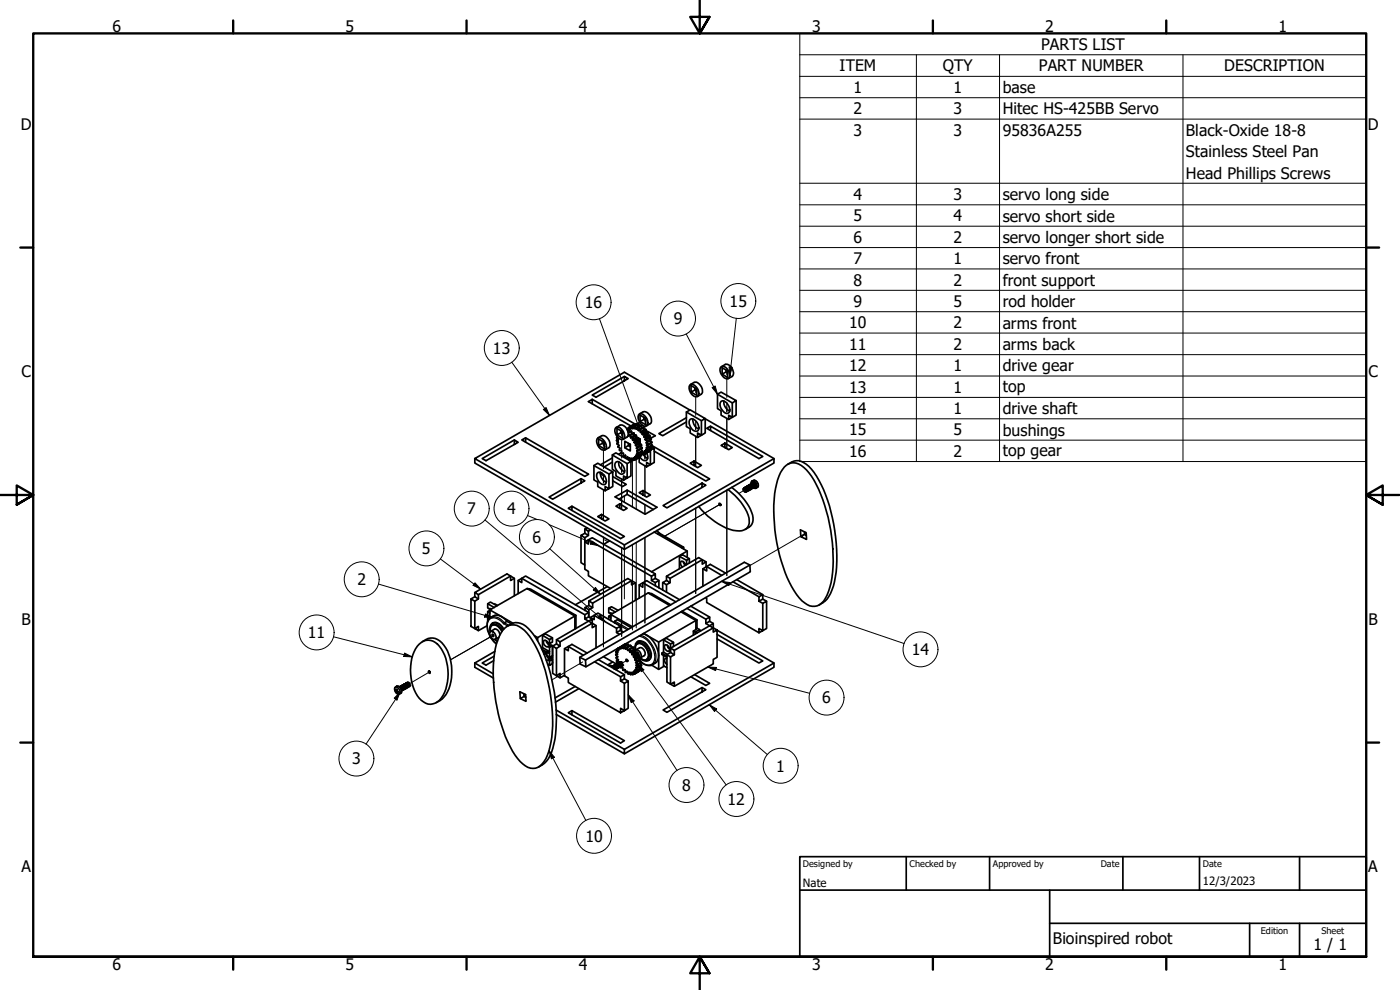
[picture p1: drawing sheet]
<svg xmlns="http://www.w3.org/2000/svg" width="420mm" height="297mm" viewBox="0 0 420 297" stroke-linecap="round" stroke-linejoin="round" font-family="sans-serif">
<!-- layer: Tweak Trail (ISO) -->
<g fill="none" stroke="#000" stroke-width=".3">
<path d="M208.8 116.8v1M208.8 119v5.6M218.1 111.5v.9M218.1 113.7v5.5M181.1 132.9v.9M181.1 135.1v5.5M186.6 129.7v1M186.6 131.9v5.6M186.6 139.2v2.5M189.2 133.3l-.3 .2M189.8 138v14.1M190.9 137.8v15"/>
<path d="M191.8 131.8l-.3 .3M193.5 125.7v1M193.5 127.9v1.1M193.5 136.2v1.5M193.5 139.7v9.1M208.8 126.3v2.6M208.8 130.9v9.1M218.1 121v2.6M218.1 125.5v9.1M181.1 142.4v2.5M181.1 146.9v9.1M186.6 143.7v9.1"/>
<path d="M187.4 148.8v1.9M193.5 151.4v2.8M208.8 152.4v25.7zM216.2 151.2l-16.7 9.7M218.1 147.1v25.6zM223.4 147.1l-1.7 1M181.1 161.1v33zM181.4 162l1 .5M186.6 164.3v26.6zM187.4 164.8v14.9M189.8 163.4v25.6M190.9 162.8v25.6"/>
<path d="M193.5 161.3v25.6zM241.7 160.1l-16.6 9.6M147.8 190.7l-12.6 7.3M148.4 181l1 .6M174.9 198.6l-9.3 5.4M188.3 198l-1.5 .9M191.5 196.2l-.3 .1M129 201.5l-6.1 3.7M157.7 208.6l-.2 .1"/>
</g>
<!-- layer: Visible (ISO) -->
<g fill="none" stroke="#000" stroke-width=".51">
<path d="M177.7 119.8l13 7.5M187.4 113l-9.7 5.5 1.2 .7 9.6-5.6-1.1-.6v1.3M206.9 115.7a1.39 1.39 0 0 1 2.3 .7 1.7 1.7 0 0 1 0 2.6 2.51 2.51 0 0 1-2.3-3.3zM207.2 115.4l1.1-.7a2.2 2.2 0 0 1 2.5 2 1.34 1.34 0 0 1-.4 1.6l-1.1 .7M208.5 116.4v.6M209.1 117.3l-.6-.3-1.1 .7v-2l1.7 1v1.9l-1.7-.9M215.3 118.3l4.5 2.6M216.2 110.3a1.38 1.38 0 0 1 2.2 .7 1.78 1.78 0 0 1 0 2.7 2.69 2.69 0 0 1-2.2-3.4zM216.5 110l1.2-.7a2.38 2.38 0 0 1 2 3.7l-1.1 .6M217.9 111v.6M218.4 111.9l-.5-.3-1.2 .7v-2l1.7 1v2l-1.7-1M154.4 132l-9.7 5.6 1.2 .6 9.6-5.5-1.1-.7v1.3"/>
<path d="M157.7 131.4l-1.1 .6 18.9 10.9 1.2-.6-19-10.9v1.3M177.7 121.1v-1.3l-1.1 .7 12.8 7.3M178.2 139.7l4.6 2.5M179.2 131.7a1.38 1.38 0 0 1 2.2 .7 1.78 1.78 0 0 1 0 2.7 2.6 2.6 0 0 1-2.2-3.4zM179.5 131.4l1.1-.7a2.43 2.43 0 0 1 2.1 3.7l-1.2 .6M180.8 132.4v.6M181.4 133.3l-.6-.3-1.2 .7v-2l1.8 1v2l-1.8-1M183.8 138.7l-2.5 1.4M183.8 137.4l-3.7 2.1M183.8 136.5l4.4 2.6M184.9 138.6a2.45 2.45 0 0 1 2.6 2.6 .96 .96 0 0 1-.7 1 .96 .96 0 0 1-1.1-.4l-.4-.4a2.06 2.06 0 0 1-.4-2.8zM184.9 128.3a2.45 2.45 0 0 1 2.6 2.6 .96 .96 0 0 1-.7 1 .96 .96 0 0 1-1.1-.4l-.4-.5a2.06 2.06 0 0 1-.4-2.7z"/>
<path d="M185 128.3l1.1-.7a2.38 2.38 0 0 1 2.1 3.6l-1.2 .6M185 132.1l.6 .8-.4 .1 .3-.3M185.1 131.2l.4 .9h-.5l.4-.3M185.2 133v.2l.6 .5-.4 .3 .1 .2 .6 .2-.2 .6 .6 .2-.1 .7 .7 .2v.6M185.3 131l-.2 .2 .5 .2M185.7 138.5l.2 1.6 .7 .9 .9 .6M185.8 133.7l-.2 .1M186.3 129.2v.6M186.4 135.8l-.7 .5M186.6 129.4l-.3 .3M186.7 129.5l-.4 .2 .3 .3M186.8 129.6h.1"/>
<path d="M186.8 130.2l-.5-.4-1.1 .7v-1.9l1.6 .9v2l-1.6-1M186.8 129.5v.6M187 135.9l-.1 .1M187.1 136.7l-.3 .3M187.1 136.7l.2 .2M187.5 132.4l1.7 .9v2l-1.7-.9zM187.7 136.6l-.4 .3 .3-.3 .4 .9M188.3 128.8l-.1 .1M188.4 129.3l.4-.2 .2 .4M188.5 137.3l-.5 .2 .3-.5 .5 .9M188.5 130.5l.1 .2M188.6 128.6l-.3 .2 .3 .2"/>
<path d="M188.6 130l.9-.6 .2 .7M188.6 129l-.3 .1M188.6 129l.2 .1M188.6 133v.7M188.7 128.3l-.2 .1 .3 .7M188.8 133.1l.1 .4h.3M189 130.5l.2 .2M189.2 130.7v.6l1.1-.7 .2 .1M189.2 137.7l-.4 .2 .1-.6 .6 .8M189.2 134l-.6-.3-1.1 .7M189.2 127.9l.5 .7M189.2 127.9l-.2 .1"/>
<path d="M189.4 138.4l-4.6-2.5-1 .6v4.3l1 .7v1.3l2.3 1.3v-1.3l1.1 .6v-4.3l1.2-.7v4.4l-2.3 1.3M189.5 129.4l-1 .4M189.6 131.2l1.3-.7-1.5 .9-.2-.1M189.7 127.9h.2M189.7 131.2l.2 .2M189.9 127.9l.3 .7M189.9 137.9l-.4 .2v-.6l.7 .6M189.9 131.4l-.1 .5 1.1-.6 .2 .2-1.2 .6-.1-.2M190.3 127.3l-1.3 .7 .2 .8-.5-.5 .3-.2M190.3 130.6v-.6l-1.1 .7M190.3 130l-.2-.2-1.1 .7-.3 .4-.1-.2 .3-.2M190.4 127.9l.2 .1"/>
<path d="M190.4 132l.2 .3M190.4 127.4l-.1-.1-1.1 .6M190.5 137.1h.1M190.5 137.1l.3 .7 1.1-.7M190.6 132.3l1-.7-.1 .5 .6 .2M190.6 132.3l-.3 .4 1.2-.6 .1 .2-1.2 .6-.1-.2M190.8 137.8l-.1 .1M190.9 130.5l.1 .2M190.9 131.3l.1-.6-1.1 .7M190.9 133l.2 .2M191 127.2l-1.3 .7 .1 .6M191 131l1.1 .7v.7"/>
<path d="M191.1 133.2l-.4 .3 1.1-.6 .1 .2-1.1 .6-.1-.2M191.1 131.5l.4-.1-1.6 .7M191.1 128.6l-.2 .1M191.1 127.6l-.1-.4-1.1 .7M191.1 128.3l.2 .1M191.3 137.3l-.2 .2M191.3 128.4l1.2-.7 .1 .7M191.3 128.4l.2 .7M191.3 134l.1 .2M191.5 131.9l.6 .1M191.5 131.4l.1 .2M191.5 136.7v.2"/>
<path d="M191.6 132.3h.5l-1.2 .7-.5-.1M191.6 134.9v.3M191.6 137.3l.2 .2v1.2l2.3 1.4 1.1-.7-1.1-.7v1.4M191.6 124.5a1.38 1.38 0 0 1 2.3 .7 1.7 1.7 0 0 1 0 2.6 2.51 2.51 0 0 1-2.3-3.3zM191.6 135.9v.2M191.7 127.4l-1.3 .5-.2 .7 .2-.2M191.8 132.9l.4-.3-1.1 .6M191.9 124.2l1.1-.6a2.57 2.57 0 0 1 2.4 3.3l-1.4 .9M191.9 127.9l-.2-.5-1.1 .6M191.9 133.1l.6 .2-1.2 .7-.5-.3M191.9 128.8l.2 .2M192 137.1l-1.3 .8-.6-.5 .1 .7 .4-.3"/>
<path d="M192.1 129l.1 .6 1-.6 .2 .1M192.1 129l1.1-.7v.7M192.1 132.6v.5M192.1 132.3l.1 .3M192.2 129.6l.1 .2 1.5-1-1.3 .8M192.2 133.8l-1.2 .7 .4-.3M192.2 133.9l.5 .4-1.1 .6-.6-.4M192.2 136.4l.2 .3-1.1 .6-.4-.6M192.3 136.4h.2M192.3 134.8l.5 .4-1.2 .7-.5-.5M192.4 136.7l-1.3 .8-.5-.5M192.4 135.6l.3 .4-1.2 .7-.4-.6"/>
<path d="M192.5 135.7l.5 .7h.2M192.5 127.7l-.2-.1-1.2 .7-.1 .5-.4-.8M192.5 133.3v.3M192.5 133.6l-1.1 .6M192.7 136l-1.2 .9-.6-.4v.2l.1-.1M192.7 129.5l.1 .2M192.7 134.3v.2l-1.1 .7h-.5v.2l.3-.2M192.8 135.2v.2l-1.2 .7h-.5l.2-.1M192.8 136.2l-.3 .2v-.1M192.8 129.7l-.1 .5 1.2-.6 .1 .2-1.2 .6-.1-.2M193.1 136.4l.6 .7 .7 .4M193.2 128.3l-.2-.2-1.1 .7-.3 .4-.1-.1 .3-.2"/>
<path d="M193.2 125.2v.6M193.3 128.8l.2 .2M193.3 130.4l.2 .1M193.5 130.5l-.3 .5 1.2-.6v.1l-1 .7-.2-.2M193.7 136.1l-.1 .1M193.8 126.2l-.6-.4-1.1 .7v-1.9l1.7 .9v1.9l-1.7-.9M193.8 128.8l.1 .2M193.9 129.6v-.6l-1.1 .7M193.9 131.3l.1 .3M193.9 129.2l2.8 1.5-1.2 .7-.6-.4M194 131.6l-.4 .2 1.2-.6v.2l-1.1 .7-.1-.3M194 129.8l.4-.1-1.6 .7"/>
<path d="M194.1 135.9a1.36 1.36 0 0 1-.5 2.3 2.06 2.06 0 0 1-1.6-1.2M194.2 135.7l-.1 .1M194.2 132.3l.1 .2M194.4 130.4l.2-.5-1.1 .6M194.4 130.5l.6 .1-1.1 .7-.5-.1M194.4 135v.2M194.4 129.7l.2 .2M194.5 133.3l.1 .2M194.6 134.2v.2M194.8 131.2l.3-.3-1.1 .7M194.8 135.4l-1.1 .7-.3-.7M194.8 131.4l.6 .2-1.2 .7-.5-.2"/>
<path d="M194.9 135.5l-1.3 .7-.6-.5 .2 .7 .3-.2M195 130.6l.1 .3M195.1 132.1l-1.2 .8 .4-.4M195.1 132.3l.5 .3-1.1 .7-.6-.4M195.1 134.7l.2 .3-1.1 .7-.4-.7M195.3 135.1l1-.7v4.3l-1.1 .7v-4.3M195.3 133.1l.4 .4-1.1 .7-.5-.5M195.3 135l-1.2 .8-.6-.4M195.3 134l.3 .4-1.2 .6-.4-.6M195.4 133.9l.9 .5M195.4 131.6l.1 .3M195.5 131.9l-1.2 .6"/>
<path d="M195.6 134.4l-1.2 .8-.5-.3M195.6 132.6l-1 .9h-.5v.2l.2-.2M195.7 133.7l17.3 10-1.2 .6-15.5-8.9M195.7 133.7l-1.1 .7-.6-.2v.2l.2-.1M195.7 133.5v.2M206 125.3l-8.3 4.8 1.2 .6 7.1-4.1M206 123.6l4.5 2.6M206.9 126a1.39 1.39 0 0 1 2.3 .7 1.78 1.78 0 0 1 0 2.7 2.6 2.6 0 0 1-2.3-3.4zM207.1 123l-19.7-11.3-44.9 25.9 44.9 25.9v1.3l-44.9-25.9v-1.3M208 125.7v1a2.67 2.67 0 0 0 1.7 2M208.3 138.4l-1.2 .6 2.3 1.3 1.1-.7-2.2-1.2v1.2M211.6 125.6l-4.5-2.6-1.1 .6v4.4l1.1 .6v1.3l2.3 1.3v-1.3l1.1 .7v-4.4l1.1-.6v4.3l-2.2 1.3"/>
<path d="M211.6 125.7l20.7 11.9M213.2 127.9l-1.1 .6 15.7 9.1 1.1-.6-15.7-9.1v1.2M216.5 120.4a2.42 2.42 0 0 1 2.4 3.1 1.13 1.13 0 0 1-1.1 .6 1.13 1.13 0 0 1-.9-.9 2.06 2.06 0 0 1-.4-2.8zM217.2 120.3l.3 1.5 .7 1 .8 .6M217.6 133l-1.2 .7 2.3 1.2 1.1-.6-2.2-1.3v1.3M220.9 120.2l-4.5-2.5-1.1 .6v4.3l1.1 .6v1.4l2.3 1.2v-1.2l1.1 .6v-4.3l1.1-.7v4.4l-2.2 1.2M236.4 139.3a4.3 4.3 0 0 1 6.4 .6 34.3 34.3 0 0 1 7.4 17.3 39.9 39.9 0 0 1-.5 19.8 6.9 6.9 0 0 1-3.9 4.5M171.6 151.9l-1 .6 15.6 9.1 1.2-.6-15.8-9.1v1.2M174.4 143.6l-9.6 5.5 1.1 .7 9.6-5.5-1.1-.7v1.3M175.5 158.7v1.3l1.1 .6-1.1 .7M176.1 158.4l-.6 .3 1.1 .7v1.2M177.3 159l-.7 .4"/>
<path d="M179.2 142a1.38 1.38 0 0 1 2.2 .7 1.78 1.78 0 0 1 0 2.7 2.6 2.6 0 0 1-2.2-3.4zM180.1 142.2l1.4 .7M180.2 141.7l.3 1.5a2.47 2.47 0 0 0 1.4 1.5M180.5 154.4l-1.1 .6 2.2 1.3 1.2-.6-2.3-1.3v1.3M180.5 141.8l-.4 .2M181.2 142.5v.2M183.9 143l4.1 2.3-1.2 .7-2.9-1.7M183.9 141.6l-4.5-2.6-1.2 .7v4.3l1.2 .6v1.4l2.2 1.2v-1.2l1.2 .6v-4.4l1.1-.6v4.4l-2.3 1.2M186 151.2l-1.2 .7 2.3 1.2 1.1-.6-2.2-1.3v1.3M188.2 147.1l-3.6 2 9 5.2 3.6-2.1-9-5.1v1.2l-2.5 1.5M188.2 148.3l7.9 4.6M193 147.2l-1.2 .6 2.3 1.3 1.1-.6-2.2-1.3v1.3"/>
<path d="M196.3 159.6l9.9 5.7v2M197.1 159.2l.8 .8M210.7 145l1.1 .6-11.6 6.8-1.2-.7 11.7-6.7v1.2M215.8 151.1l.5 .1v.5l-.4-.1zM218.5 146.9a16.9 16.9 0 0 1 6.3 8.5 2.99 2.99 0 0 1-.7 3.1 2.99 2.99 0 0 1-3.1 .7 19.1 19.1 0 0 1-11.3-7.3M219.6 146.2a15.7 15.7 0 0 1 6.4 9.2 3.2 3.2 0 0 1-2.4 3.5M223.1 146.7a.48 .48 0 0 1 .6 .2 .48 .48 0 0 1-.2 .7l-.4-.4zM223.1 146.7l.3-.2 .4 .3M223.2 146.5a.63 .63 0 0 1 .8 .2 .63 .63 0 0 1-.1 .8M223.2 146.6l.4 .1 .4 .5M223.3 146.4h.1M223.3 146.4a.7 .7 0 0 1 .7 .4 .7 .7 0 0 1 0 .7"/>
<path d="M223.4 146.4a.63 .63 0 0 1 .7 .2 .63 .63 0 0 1 0 .8M223.5 146.4a.68 .68 0 0 1 .6 .2 .68 .68 0 0 1 .1 .8M223.5 146.3a.65 .65 0 0 1 .7 .2 .65 .65 0 0 1 0 .8M223.6 146.2a.76 .76 0 0 1 .7 1.1M223.6 147.6l.4-.2-.2-.6 .2 .4-.2 .4M223.6 146.9l.2 .5M223.7 146.2a.66 .66 0 0 1 .7 .3 .66 .66 0 0 1 0 .7M223.7 146.7l.2 .4M223.8 146.2a.68 .68 0 0 1 .7 .2 .68 .68 0 0 1 0 .8M223.8 146.1a.65 .65 0 0 1 .8 .3 .65 .65 0 0 1-.1 .7M223.8 146.6l.3 .4M223.9 146a.77 .77 0 0 1 .8 1.1"/>
<path d="M224 146a.66 .66 0 0 1 .7 .3 .66 .66 0 0 1 0 .8M224 146.5l.2 .4M224.1 146a.68 .68 0 0 1 .7 .3 .68 .68 0 0 1 0 .7M224.2 146.4l.2 .4M224.3 145.8a.65 .65 0 0 1 .8 .3 .65 .65 0 0 1-.1 .8M224.3 146.4l.2 .3M224.4 145.8a.68 .68 0 0 1 .7 .3 .68 .68 0 0 1 0 .7M224.5 145.7a.65 .65 0 0 1 .7 .3 .65 .65 0 0 1 0 .7M224.5 146.2l.2 .4M224.6 145.7a.8 .8 0 0 1 .7 1M224.6 145.7h-.1M224.7 145.7a.65 .65 0 0 1 .7 .2 .65 .65 0 0 1 0 .8"/>
<path d="M224.7 146.2l.2 .3M224.7 145.6a.71 .71 0 0 1 .7 .3 .71 .71 0 0 1 0 .8M224.8 145.6a.61 .61 0 0 1 .7 .2 .61 .61 0 0 1 0 .7M224.8 146l.2 .4M224.9 145.5a.7 .7 0 0 1 .7 .3 .7 .7 0 0 1 0 .7M224.9 146.9a.63 .63 0 0 0 0-.7 .63 .63 0 0 0-.7-.3 .7 .7 0 0 1 .7 .3 .7 .7 0 0 1 .1 .7M225 145.5a.65 .65 0 0 1 .7 .2 .65 .65 0 0 1 0 .8M225 146l.2 .4M225 145.4a.71 .71 0 0 1 .7 .3 .71 .71 0 0 1 0 .8M225.1 145.4a.63 .63 0 0 1 .8 .2 .63 .63 0 0 1-.1 .8M225.2 145.3a.7 .7 0 0 1 .7 .3 .7 .7 0 0 1 0 .8M225.2 145.9l.2 .3"/>
<path d="M225.3 145.3a.65 .65 0 0 1 .7 .2 .65 .65 0 0 1 0 .8M225.3 145.8l.3 .4M225.4 145.2a.73 .73 0 0 1 .7 1.1M225.4 145.2a.63 .63 0 0 1 .8 .2 .63 .63 0 0 1-.1 .8M225.5 145.2l.1-.6a1.19 1.19 0 0 1 1.4 1.5l-.3 .4-.6-.2M225.5 145.1a.7 .7 0 0 1 .7 .3 .7 .7 0 0 1 .1 .8M225.5 145.7l.2 .4M225.5 145.2a.94 .94 0 0 1 .7-1.1 .94 .94 0 0 1 1.1 .7 .97 .97 0 0 1 .1 1.3 .97 .97 0 0 1-1.3 .2M225.6 145.1a.65 .65 0 0 1 .7 .2 .65 .65 0 0 1 0 .8M225.6 145.6l.3 .4M225.7 145h.4l.5 .5v.3l-.2 .3a.68 .68 0 0 0 0-.7 .68 .68 0 0 0-.7-.3M225.8 145.5l.2 .4"/>
<path d="M225.9 144.9l-.1 .1M225.9 145.4l.3 .4M226.1 145.3l.2 .4M226.4 146h.1M235.4 140.1a3.8 3.8 0 0 1 5.8 .1 28 28 0 0 1 6.8 13.3 46.9 46.9 0 0 1 1 22.7l-.3 1.2a5.7 5.7 0 0 1-4.2 4.5 6.3 6.3 0 0 1-5.4-3.4 46.7 46.7 0 0 1-6.9-25.2 23.7 23.7 0 0 1 2.6-12.4zM241.4 159.6l.1 .7M141.4 179.7l1.1 .7v8.2l-1.1-.7zM142.5 177.8v1.3l1.1 .6-1.1 .7M142.5 179.1l-1.1 .6M143.6 178.4l9.6-5.6 1.2 .7v5.2M154.4 173.5l-1.2 .7v-1.4l-1.1-.6-9.6 5.6 1.1 .6v1.3M155.5 178.1v-3.9l1.1-.7 18.9 11 1.2-.7v1.3"/>
<path d="M155.5 174.2l1.1 .6v-1.3l1.1-.7 19 11M158.2 176.6l-11.2 6.4M174.4 160.6v8.2l1.1 .7M175.5 160l-1.1 .6 1.1 .7v1.3l1.1 .6v-1.2l1.1-.7 19 10.9M182.2 176l-9.5 5.5M182.9 162.3l-1.7 1M187.4 163.5l44.9-25.9v1.3l-44.9 25.9M190.7 174.9l-1.2 .6v-1.3l-1.1-.6-11.7 6.7 1.2 .7v1.3M191.8 179.5v-4l1.1-.6 9.9 5.7M191.8 175.5l1.1 .7v-1.3l1.2-.7 9.9 5.7M194.5 177.9l-11.2 6.5M195.5 172.9v1.3l1.2-.7 1 .7"/>
<path d="M195.5 174.2l1.2 .6M196.7 175.8v-1l1-.6v2.2M196.7 173.5v-1.3l-1.2 .7-18.9-10.9-1.1 .6v8.2l1.1 .6v1.4l6.7 3.8M197.9 160l7.3 4.2v.5M197.9 160l-.5 .3M198.9 174.8v2.2M200 172.9v1.3l1.1 .6-1.1 .6M200 174.2l-1.1 .6 1.1 .6v2.3M203.9 166.9l.9-.5 2.1 1.2-.8 .5zM203.9 166.9v3.7M205 168.5l.6 1.1M205.2 164.2l-.5 .3"/>
<path d="M206.1 168.1l-.1 1.3-.4-.2a.84 .84 0 0 0-1.3-.6 1.39 1.39 0 0 0 .5 1.5M206.2 165.3l-10.7 6.3M206.9 167.6v1.3M210.9 170.7l1.2 .6v-1.3l1.1-.7 4.5 2.6M211.8 179.3l.3 .2v1.3l15.7 9.1v-1.3l1.1 .6v-8.2l1.2-.6v8.2l-2.3 1.3M211.9 170.1v-1.5l-1.1-.7-9.7 5.6M211.9 168.6l-1.1 .7v-1.4l-1.1-.6-9.7 5.6 1.1 .6v1.3M216.6 172.6l-4.5-2.6-1.2 .7v5.2M220 174.5l7.8 4.6M221.1 173.9l7.8 4.5M225 169.5l-49.3 28.5 .1 2.1-1.7-.9-.1-2 49.4-28.5 1.6 .8 .2 2.1-49.4 28.5M227.8 179.1l1.1-.7v1.4l-1.1 .6z"/>
<path d="M228.9 179.8l1.2 .6M241.9 160.6l-.4-.3-1.2 .7 1.8 .8-.2-2-1.7-.8 .1 2M125.8 193.3a4.1 4.1 0 0 1 6.6 1.3 14.3 14.3 0 0 1 .1 14.8 3.9 3.9 0 0 1-6.7 .1 14.4 14.4 0 0 1-.6-15.6zM126.7 192.5a4.2 4.2 0 0 1 6.5 1.1 14.5 14.5 0 0 1 .7 14.8 6.1 6.1 0 0 1-3 2.4M142.5 188.6l1.1-.7v1.3zM142.5 198.9v1.3l5.6 3.2M142.5 198.9l5.5 3.3M146.2 187.8l-2.6 1.4M146.4 184.8v1zM146.4 183.5l.4 .3 .2-.2M146.4 185.2v1.2M146.4 181.2l1.9 1.1"/>
<path d="M146.4 185.8l.2 .1M146.4 185.4l.4 .3M146.8 182.7h.7M146.8 183.8l.2 .3M147 190.7v.5l.4 .2M147 185.5v-2.5l6.9 4M147 183.1l-.6 .4v1.3l.6 .4M147.1 189.7l.2-.2a1.65 1.65 0 0 1 1.4 2.3 1.52 1.52 0 0 1-1.8-1.8zM147.2 189.5a1.35 1.35 0 0 1 .4-1.8 1.35 1.35 0 0 1 1.8 .2l1.2 1.6M147.3 189.5l1.1-.7a1.59 1.59 0 0 1 1.7 1.6M147.6 190.4l.5 .1v.4h-.3zM147.7 187.6a2.22 2.22 0 0 1 3 1.7"/>
<path d="M148.3 196.9l-3.6 2 1.2 .7 2.2-1.4M148.5 191.9l.7 .6M148.5 195.4l-6 3.5M148.6 191.9l.7 .4M149.2 181.8l-2-1.2-.8 .6v1.2l.5 .2M149.7 191.2l-1.1 .6M150.9 189.1a3.8 3.8 0 0 1 5.7-.6 22.2 22.2 0 0 1 6.5 10.9 49.6 49.6 0 0 1 1.9 24.7 7.6 7.6 0 0 1-4.3 6.4 4.9 4.9 0 0 1-4.6-2 34.3 34.3 0 0 1-6.9-16.2 40.1 40.1 0 0 1 .2-20.3zM151.2 188.7a2.53 2.53 0 0 0-3.7-1.5l-.5 1.2 .1 1.1M152.1 186.4l-1 .7M152.1 186.4l-.5-.5a3.1 3.1 0 0 0-4-.9 3.1 3.1 0 0 0-1.3 4 8.3 8.3 0 0 0 2.7 4.2M152.1 186.4l1.4 .8M152.3 187.9a4.3 4.3 0 0 1 6.3 .7 29.9 29.9 0 0 1 6.6 13.6 46.3 46.3 0 0 1 .7 22.3 7.8 7.8 0 0 1-4.2 5.6"/>
<path d="M160.4 190.7l1 .6v1M162.5 194.5l.3-.2 2.1 1.2v-1.3l.9-.5v3.1l-.9 .4v-1.3M162.6 194.8l1.3 .7M162.8 190.6v3.7M162.9 195.3l1 .6M163.3 196.3a.86 .86 0 0 1 1.2 .7l.4 .2M163.9 195.5h1v.4h-1zM164 192.3l.5 1 .7 .3M164 196.3v.4a1.17 1.17 0 0 0 1.2 1M164.4 199.3l.5 .3 .9-.5v-1.3l-.9 .5v1.3M164.5 198l-.5 .1M164.9 193.2v-1.3l.9-.5v1.2l-.9 .6-.4-.3a.88 .88 0 0 0-1.4-.6 1.27 1.27 0 0 0 1.4 1.7"/>
<path d="M165.4 197.2l.5 .2M165.8 193.7l-.4-.2-.9 .5 .4 .2M165.8 191.4l-2.2-1.2-.8 .4 2.1 1.3M165.8 197.8l-.4-.3-.9 .5 .4 .3M165.8 198.7h.1M165.9 193.9v8.1l1.1 .7 1.1-.7v1.4M165.9 196.8l-1.2 .7M167 193.2l-1.1 .7 1.1 .6v8.2l1.1 .7 1.3-.8M167 191.9v1.3l1.1 .7-1.1 .6M169.4 194.6l1.2 .6v-1.2l1-.7 4.6 2.6M172.5 188.8v-4l.3-.2-13.5-7.8-1.1-.2 14.3 8.2-11.1 6.5M172.8 184.6v4"/>
<path d="M174 197.2l1.7 .8M175.1 196.6l-4.5-2.6-1.2 .6v8.2l1.2 .6v1.4l15.6 9.1v-1.4l1.2 .7v-8.2l1.1-.7v8.2l-2.3 1.4M175.5 184.5v1.2l1.2-.6 1 .6M175.5 185.7l1.2 .7M175.6 182.3v.9M176.7 186.4l1-.7v1.3M176.7 186.4l-9.7 5.5 1.1 .7v1.3M176.7 186.4l1 .6-9.6 5.6M176.7 180.3v1.4l1.2 .6-1.2 .6M176.7 181.7l-1.1 .6 1.1 .6v2.3M177.2 185.4l1.1-.8 6.7 3.9 1.2-.6v1.3M177.2 185.3l1.1 .6v-1.3l1.2-.7 6.7 4"/>
<path d="M177.7 187l1.2 .7v6.7M177.7 187v1.3l1.2-.6M178.4 198.6l7.8 4.5M179.6 197.9l7.8 4.5M181.1 197l3.9 2.2M182.7 182.5v1.3l.4 .3 .2-.2M182.7 184.9l.4 .3M182.8 199.8h.8l.7 .8M183.1 184.1h.7M183.3 186.2v-1.8l6.5 3.7M183.3 184.5l-.6 .4v1M183.3 185l-.2 .2 .2 .3"/>
<path d="M183.8 199.9a.76 .76 0 0 1 .8 .9 .76 .76 0 0 0-.8-.9M183.8 199.9a.69 .69 0 0 1 .8 .2 .69 .69 0 0 1 .1 .7 .67 .67 0 0 0-.1-.7 .67 .67 0 0 0-.7-.2M183.9 198.6l-1.5 .9M184 199.8a.68 .68 0 0 1 .7 .3 .68 .68 0 0 1 0 .7M184.2 199.7a.7 .7 0 0 1 .7 .3 .7 .7 0 0 1 .1 .7M184.3 199.6a.68 .68 0 0 1 .7 .3 .68 .68 0 0 1 0 .7M184.4 199.6a.68 .68 0 0 1 .7 .2 .68 .68 0 0 1 0 .8M184.4 186.5v.4M184.5 199.6a.61 .61 0 0 1 .7 .2 .61 .61 0 0 1 0 .7M184.5 186.8v-.4l.8-.5 4.1 2.4M184.5 199.5a.68 .68 0 0 1 .7 .3 .68 .68 0 0 1 0 .7M184.7 199.4a.68 .68 0 0 1 .6 .3 .68 .68 0 0 1 .1 .8"/>
<path d="M184.7 199.9l.1 .4M184.7 199.4a.71 .71 0 0 1 .7 .3 .71 .71 0 0 1 0 .8M184.8 199.4a.63 .63 0 0 1 .7 .2 .63 .63 0 0 1 0 .8M184.8 199.9l.2 .4M184.8 196.3l.6 .7v.2l-.5 .1 .5-.3M184.8 195.5l.6 .8-.1 .2-.5-.2 .4-.2M184.8 199.3h.1M184.9 199.3a.67 .67 0 0 1 .6 .3 .67 .67 0 0 1 0 .7M184.9 197.3l.7 .7-.4 .3 .1 .3 .6 .1M185 199.2a.68 .68 0 0 1 .7 .3 .68 .68 0 0 1 0 .8M185 199.8l.2 .3M185 188.5v1.3l1.2-.6 .9 .5"/>
<path d="M185 189.8l.9 .5M185.1 199.2a.63 .63 0 0 1 .8 .2 .63 .63 0 0 1-.1 .8M185.1 199.7l.3 .4M185.1 194.8l.3 1-.6-.3 .4-.2M185.2 199.1a.68 .68 0 0 1 .6 .3 .68 .68 0 0 1 .1 .7M185.3 199.1a.68 .68 0 0 1 .7 .2 .68 .68 0 0 1 0 .8M185.3 199.6l.2 .3M185.4 199a.73 .73 0 0 1 .7 1.1M185.4 198.2l-.4-.2v1.2a.73 .73 0 0 1 .7 1.1M185.4 199a.65 .65 0 0 1 .7 .2 .65 .65 0 0 1 0 .8M185.4 199.5l.3 .4M185.4 194.5l.3 .7-.6-.4 .4-.3"/>
<path d="M185.5 183.1l-2-1.1-.8 .5 2 1.1M185.5 198.9a.68 .68 0 0 1 .7 .3 .68 .68 0 0 1 0 .7M185.5 198l-.1 .1M185.6 198.9a.79 .79 0 0 1 .8 .4 .79 .79 0 0 1-.2 .9l.2 .2 .4-.2 .1 .8 .2 .2M185.6 199.4l.2 .4M185.7 198.9a.69 .69 0 0 1 .6 .3 .69 .69 0 0 1 .1 .7M185.7 198.8a.65 .65 0 0 1 .8 .3 .65 .65 0 0 1-.1 .7M185.7 199.3l.3 .4M185.8 198.7h.1M185.9 198.7a.73 .73 0 0 1 .7 1.1M185.9 198.7a.63 .63 0 0 1 .7 .3 .63 .63 0 0 1 0 .7M185.9 199.2l.2 .4"/>
<path d="M186 198.7a.69 .69 0 0 1 .7 .3 .69 .69 0 0 1 0 .7M186 194.2l.1 .6-.5-.4M186.1 199.1l.2 .4M186.2 198.6l.5 .3M186.2 194.1l.3 .4M186.2 199.1l.2 .3M186.3 198.6l.4 .3 .1 .4M186.4 198.9l.2 .4M186.5 199.8h.1M186.6 198.9l.2 .3M186.6 193.9h.1M186.7 193.9l.4 .6"/>
<path d="M186.8 199.4v.2M187.3 193.4h.1M187.3 194h.2M187.8 193.2l-1.2 .7v.6M187.8 197.9l.2-.1 .3 .2v.5l-.3-.1zM187.9 194.6l-.2 .1M188 193.5l-.2-.3-1.1 .7M188 194.2l.2 .2M188.2 194.4l1.2-.7 .1 .7M188.2 194.4l.1 .7M188.6 193.3l-1.3 .7v.5h-.2h.2M188.8 193.9l-.2-.6-1.1 .7"/>
<path d="M188.8 194.8l.2 .1M189 194.9v.7l1.1-.7 .1 .2M189 194.9l1.1-.6v.6M189 195.6l.2 .2 1.4-.9-1.2 .7M189.4 193.7l-.2-.1-1.2 .6-.1 .6-.4-.8M189.5 195.5l.2 .2M189.7 195.7l-.1 .6 1.1-.7 .1 .2-1.1 .7-.1-.2M190.1 194.3l-.2-.2-1.4 1.1-.2-.1 .4-.2M190.2 196.3l.1 .3M190.3 196.6l-.2 .4 1.1-.7 .1 .3-1.1 .6-.1-.2M190.6 194.9l.2 .2M190.7 194.9a1.8 1.8 0 0 1 .6-2.3 1.8 1.8 0 0 1 2.3 .2 4.3 4.3 0 0 1 1.5 4.9 1.98 1.98 0 0 1-3-.3"/>
<path d="M190.7 180.1v-5.2l-1.2-.7-11.6 6.8M190.7 195.6l.1-.5-1.1 .6M190.7 197.3l.1 .2M190.8 195a1.38 1.38 0 0 1 .5-1.8 1.38 1.38 0 0 1 1.9 .5 2.95 2.95 0 0 1 .8 4.2 1.72 1.72 0 0 1-1.8-.5l1.2-.7a1.59 1.59 0 0 0-1.4-2.3l-1.2 .6a1.63 1.63 0 0 1 1.4 2.4l-.3 .1M190.8 197.5l-.3 .4 1.1-.7 .1 .2-1.1 .6-.1-.1M190.8 195.8l.5-.1-1.6 .8M191.1 198.2l.1 .3M191.2 198.5l1.1-.6-1.1 .7M191.2 196.3l.3-.4-1.2 .7M191.3 193.2a2.53 2.53 0 0 1 3.1 2.1 2.01 2.01 0 0 1-.3 2.6M191.3 196.6h.5l-1.1 .7-.5-.1M191.3 195.7l.2 .2"/>
<path d="M191.4 195.8l.3 .3v.4l-.4-.2M191.4 199.2v.3M191.6 197.2l.4-.3-1.2 .6M191.7 197.4l.6 .2-1.2 .6-.5-.2M191.8 196.6l.2 .3M191.9 198.1l-1.1 .8v-.2l.4-.2M192 198.2l.5 .4-1.1 .6-.6-.3M192.1 199.1l.4 .4-1 .6-.6-.4M192.2 199.9l.3 .4-1.2 .7-.4-.6M192.3 197.6v.3M192.5 198.6v.2l-1.1 .7h-.5v.2l.3-.2M192.5 199.5v.3l-1 .6-.6-.2v.2l.1-.1"/>
<path d="M193 190.2a7.2 7.2 0 0 1 4.6 7.3 2.97 2.97 0 0 1-5.1 1.2M193.2 190l4.5 2.6v8.2l-2.1-1.2M198.6 195.9l.5-.2 1.2 .6M199.1 192l2.1 1.2 .9-.5v1.3M199.1 196.6v3.2l1.1 .5M199.3 199.9l-1.6 .9M200.2 196.8l-1.6-.9v.5l1.6 .8M200.2 197.6l-.4-.1a1.08 1.08 0 0 0 .4 1.9M200.2 196.5l1 .6v8.2l-1-.7zM200.3 193.6l.2 .7 .7 .6M201.2 194.5l-.4-.2a.87 .87 0 0 0-1.3-.6 1.27 1.27 0 0 0 1.3 1.6M201.2 195.1l-.4 .2 .4 .3"/>
<path d="M201.2 193.2v2.6l1.2 .7-1.2 .6M201.2 195.8l-1 .7M201.3 181.5l-5.7-3.4-1.1-.2 6.5 3.8M202.1 192.7l-2.1-1.2-.9 .5v3.7M204.3 183.6l4.6 2.6M204.7 183.4l4.5 2.6M206.2 182.5l5.6 3.3M207.3 181.8l5.7 3.4M208.1 189.3l1.1 .6M208.9 186.2v2.7l.2-.4 .8 .4M208.9 186.2l.3-.2v2.5M208.9 188.9l-.8 .4v1.2"/>
<path d="M208.9 186.2l-11.2 6.4M210.2 189.3l-.3-.4-1.2 .8v.5M211.8 185.8l1.2-.6v1.2l-1.2 .7zM211.8 187.1l1.2 .7M213 187.8l1.1-.7v1.3M213 187.8l-11.8 6.7 1.2 .6v1.4M213 187.8l1.1 .6-11.7 6.7M213 186.4l1.1 .7M215.2 190.4l13.7 7.9-1.1 .6-12.6-7.2M215.2 189.1l17.1 9.8v1.3l-44.9 26M215.2 189l-1.1 .7v-1.3l1.1 .6v8.2l-1.1 .7v1.3l-11.7 6.7-1.2-.6 1.2-.7v1.3M227.8 180.4l1.1 .6"/>
<path d="M232.3 198.9l-44.9 25.9M118.6 206.3a1.09 1.09 0 0 1 1.2-.4 1.09 1.09 0 0 1 .7 1.1 .97 .97 0 0 1-.6 1.2 .97 .97 0 0 1-1.2-.6l-.3-.8zM118.7 207l.4-.1 .3 .7-.4 .2zM119.1 207l-.2 .1M119.4 207.4l-.2 .2M120 206.1a.67 .67 0 0 1 .6 .3 .67 .67 0 0 1 0 .7M120 206.2l.5 .4v.5v-.5l-.4-.4M120 206h.1M120.1 206a.73 .73 0 0 1 .7 1.1M120.2 205.9a.71 .71 0 0 1 .7 .3 .71 .71 0 0 1 0 .8 .73 .73 0 0 0-.8-1M120.3 205.9a.63 .63 0 0 1 .7 .2 .63 .63 0 0 1 0 .8M120.3 206.4l.2 .4"/>
<path d="M120.3 205.9a.7 .7 0 0 1 .7 .2 .7 .7 0 0 1 .1 .8M120.5 205.8a.68 .68 0 0 1 .6 .3 .68 .68 0 0 1 .1 .7M120.5 206.3l.2 .4M120.5 205.7a.71 .71 0 0 1 .7 .3 .71 .71 0 0 1 0 .8M120.6 205.7a.63 .63 0 0 1 .7 .3 .63 .63 0 0 1 0 .7M120.6 206.2l.2 .4M120.6 207.1v.1M120.6 207.1a.61 .61 0 0 0 .1-.8 .61 .61 0 0 0-.7-.2 .7 .7 0 0 1 .5 1.1M120.6 205.7a.7 .7 0 0 1 .8 .2 .7 .7 0 0 1 0 .8M120.8 205.6a.65 .65 0 0 1 .7 .3 .65 .65 0 0 1 0 .7M120.8 206.1l.2 .4M120.8 205.5a.73 .73 0 0 1 .7 1.1"/>
<path d="M120.8 205.5v.1M120.9 205.5a.63 .63 0 0 1 .8 .3 .63 .63 0 0 1-.1 .8M121 205.5a.7 .7 0 0 1 .7 .2 .7 .7 0 0 1 0 .8M121 206l.2 .4M121.1 205.4a.65 .65 0 0 1 .7 .3 .65 .65 0 0 1 0 .7M121.1 205.9l.2 .4M121.2 205.4a.69 .69 0 0 1 .6 .3 .69 .69 0 0 1 .1 .7M121.2 205.3a.65 .65 0 0 1 .7 .3 .65 .65 0 0 1 0 .8M121.3 205.9l.2 .3M121.3 205.3h.1M121.3 205.3a.73 .73 0 0 1 .7 1M121.4 205.7l.3 .4"/>
<path d="M121.5 205.2a.63 .63 0 0 1 .7 .3 .63 .63 0 0 1-.1 .7 .61 .61 0 0 0 0-.7 .61 .61 0 0 0-.7-.2M121.6 205.2a.63 .63 0 0 1 .7 .2 .63 .63 0 0 1-.1 .8M121.6 205.7l.2 .3M121.7 205.5l.3 .4M121.8 205a.68 .68 0 0 1 .7 .3 .68 .68 0 0 1 0 .7M121.9 205a.63 .63 0 0 1 .7 .2 .63 .63 0 0 1 0 .8M121.9 205.5l.2 .4M122 204.9a.75 .75 0 0 1 .7 1.1M122 205.4l.3 .4M122.1 204.8a.77 .77 0 0 1 .8 1.1 .73 .73 0 0 0-.9-1M122.2 205.3l.2 .4M122.3 204.8l.4 .1"/>
<path d="M122.4 205.2l.2 .4M122.4 206.1a.63 .63 0 0 0 .1-.8 .63 .63 0 0 0-.8-.2 .75 .75 0 0 1 .7 1.1M122.4 204.8l.5 .4v.5M122.6 205.1l.1 .4M122.7 205l.2 .4M122.9 205.9h-.2M128.7 201.3a.48 .48 0 0 1 .3 .7l-.3-.1zM157.2 208.2l.1 .8M157.3 208.8l.4 .2M157.8 209.2l-.5-.2-1.2 .6-.1-2 1.7 .8 .2 2-1.8-.8M166.9 213l20.5 11.8M166.9 214.4l20.5 11.8v-1.4"/>
<path d="M171.6 213.2l-1 .7 15.6 9 1.2-.7-15.8-9v1.3M172.6 206l-6 3.4M173.7 206.6l-7 4.1M183.9 200l.5 .7-.4-.6M184.1 200.2l.3 .4M184.3 200.1l.2 .4M184.5 200l.2 .4M184.8 200.7a.62 .62 0 0 0 .1-.8 .62 .62 0 0 0-.8-.1 .68 .68 0 0 1 .7 .2 .68 .68 0 0 1 0 .8M184.9 200.7h.1M186.2 203.1l1.2-.7v1.3l-1.2 .6zM186.2 204.3l1.2 .7M186.8 200.2l-.1 .1"/>
<path d="M187.4 203.7l1.1 .6M187.5 201l-.4 .2 .3-.4 .2 .2 .2 .8M188.2 201.5l-.4 .3 .2-.5 .2 .1 .4 .8M189 202l-.4 .2 .1-.5h.1l.6 .7M189.7 202.2l-.3 .2-.1-.7 .7 .7M190.3 201.4h.1M191 201.7l-.1 .1M191.3 201v.2M191.5 200.1v.3M191.7 201.5l-1.3 .7-.5-.5 .1 .7 .6-.3M191.7 201.3l-1.1 .8-.3-.7M192 200.7l.2 .3-1.2 .7-.4-.7"/>
<path d="M192.2 201l-1.3 .8-.5-.5M192.5 200.3l-1.2 .9-.7-.2 .2-.1M208.5 202.4l4.5 2.6-1.2 .7-4.5-2.6M210.7 206.3l1.1 .6-11.6 6.8-1.2-.7 11.7-6.7v1.3"/>
</g>
<!-- layer: Visible Narrow (ISO) -->
<g fill="none" stroke="#000" stroke-width=".38">
<path d="M197 159.2l.8 .9 7.2 4.2v.4M225.7 144.3a1.38 1.38 0 0 1 1.3 .7 1.38 1.38 0 0 1-.1 1.5M225.7 145l.2-.2a.7 .7 0 0 1 .8 .5 .7 .7 0 0 1-.3 .8M225.9 144.9l.6 .4v.7M226.3 144.1l.9 .5a1.26 1.26 0 0 1 .3 1.5M147.3 185.3a3.5 3.5 0 0 1 4.1 1.6l1.3 .7M147.8 187a2.85 2.85 0 0 1 3.3 2M148.6 191.9l.6 .5M150.8 189.2l-.9-1.1a1.48 1.48 0 0 0-1.4-.9 1.48 1.48 0 0 0-1.4 1.1l.1 1.2M152.3 187.8l-1.2-.7a3.5 3.5 0 0 0-3.8-1.6 3 3 0 0 0-.8 3.8l.3 .9a7.1 7.1 0 0 0 2.2 3M182.9 199.7l.9 .2 .4 .7M184.5 186.9l3.8 2.1"/>
<path d="M184.5 186.4l4.2 2.4M190.8 194.9a1.46 1.46 0 0 1 .4-2 1.46 1.46 0 0 1 2 .4 3.7 3.7 0 0 1 1.3 4.6 1.62 1.62 0 0 1-2.3-.5M191.3 192.5a3.1 3.1 0 0 1 3.5 2.2 2.6 2.6 0 0 1-.2 3.5M191.6 190.9a6.4 6.4 0 0 1 4.7 7.5 1.99 1.99 0 0 1-3.1 .7l-.7-.5M191.9 198.1l.3 .3M192.2 190.6a7 7 0 0 1 4.4 8l-.8 .8M118.5 206.4l.2-.2a1.37 1.37 0 0 1 1.1 2 1.4 1.4 0 0 1-1.3-1.8zM118.6 206.3a1.23 1.23 0 0 1 1.2 .3 1.23 1.23 0 0 1 .3 1.3l-.4 .4M118.7 207.2l.4-.2-.4 .2M118.9 206.9h.2l-.2 .1M119 207.7v.1M119.1 205.9a1.53 1.53 0 0 1 1.2 2.1"/>
<path d="M119.1 207.2l-.2 .2M119.1 207.1l-.4 .2M119.2 207.2l-.3 .2M119.3 207.4l-.4 .2 .5-.2-.2 .2M119.4 207.4v.1"/>
</g>
<!-- layer: Visible (ISO) -->
<g fill="#000">
<circle cx="186.3" cy="129.7" r=".25"/>
<circle cx="223.5" cy="146.4" r=".25"/>
<circle cx="223.6" cy="147.6" r=".25"/>
<circle cx="223.8" cy="146.2" r=".25"/>
<circle cx="223.8" cy="147.6" r=".25"/>
<circle cx="224.1" cy="146" r=".25"/>
<circle cx="224.2" cy="147.4" r=".25"/>
<circle cx="224.4" cy="145.8" r=".25"/>
<circle cx="224.5" cy="147.2" r=".25"/>
<circle cx="224.7" cy="147.1" r=".25"/>
<circle cx="224.7" cy="145.6" r=".25"/>
<circle cx="224.8" cy="147" r=".25"/>
<circle cx="225" cy="146.9" r=".25"/>
<circle cx="225" cy="145.4" r=".25"/>
<circle cx="225.1" cy="146.8" r=".25"/>
<circle cx="225.3" cy="146.7" r=".25"/>
<circle cx="225.4" cy="145.2" r=".25"/>
<circle cx="225.6" cy="146.5" r=".25"/>
<circle cx="225.9" cy="146.4" r=".25"/>
<circle cx="226.1" cy="146.3" r=".25"/>
<circle cx="226.3" cy="146.2" r=".25"/>
<circle cx="226.4" cy="146.1" r=".25"/>
<circle cx="184.1" cy="199.8" r=".25"/>
<circle cx="184.4" cy="199.6" r=".25"/>
<circle cx="184.7" cy="199.4" r=".25"/>
<circle cx="185" cy="199.2" r=".25"/>
<circle cx="185.4" cy="199" r=".25"/>
<circle cx="186" cy="198.7" r=".25"/>
<circle cx="186.3" cy="198.6" r=".25"/>
<circle cx="186.4" cy="199.9" r=".25"/>
<circle cx="186.6" cy="199.7" r=".25"/>
<circle cx="186.7" cy="199.7" r=".25"/>
<circle cx="186.8" cy="199.6" r=".25"/>
<circle cx="192" cy="198.2" r=".25"/>
<circle cx="119.1" cy="207.8" r=".25"/>
<circle cx="120.2" cy="205.9" r=".25"/>
<circle cx="120.5" cy="205.7" r=".25"/>
<circle cx="120.8" cy="207.1" r=".25"/>
<circle cx="121.1" cy="206.9" r=".25"/>
<circle cx="121.2" cy="206.8" r=".25"/>
<circle cx="121.4" cy="206.7" r=".25"/>
<circle cx="121.5" cy="205.2" r=".25"/>
<circle cx="121.5" cy="206.6" r=".25"/>
<circle cx="121.7" cy="205.1" r=".25"/>
<circle cx="121.7" cy="206.5" r=".25"/>
<circle cx="121.8" cy="205" r=".25"/>
<circle cx="121.9" cy="206.4" r=".25"/>
<circle cx="122" cy="204.9" r=".25"/>
<circle cx="122" cy="206.3" r=".25"/>
<circle cx="122.1" cy="204.8" r=".25"/>
<circle cx="122.2" cy="206.2" r=".25"/>
<circle cx="122.4" cy="204.8" r=".25"/>
<circle cx="122.5" cy="206" r=".25"/>
<circle cx="122.7" cy="206" r=".25"/>
<circle cx="122.9" cy="205.7" r=".25"/>
<circle cx="184.8" cy="200.8" r=".25"/>
<circle cx="185.1" cy="200.6" r=".25"/>
<circle cx="185.7" cy="200.3" r=".25"/>
<circle cx="186.1" cy="200.1" r=".25"/>
</g>
<!-- layer: Visible Narrow (ISO) -->
<g fill="#000">
<circle cx="118.7" cy="207" r=".19"/>
<circle cx="119" cy="206.8" r=".19"/>
<circle cx="119.1" cy="207.8" r=".19"/>
<circle cx="119.4" cy="207.6" r=".19"/>
</g>
<!-- layer: Symbol (ISO) -->
<g fill="none" stroke="#000" stroke-width=".3">
<path d="M240 16.4v-6.4h170v6.4M240 16.4h170v6.5M240 16.4v122.1h170v-115.6M275 16.4v122.1M300 16.4v122.1M355 16.4v122.1M240 22.9h170M240 29.3h170M240 35.7h170M240 55h170M240 61.5h170M240 67.9h170"/>
<path d="M240 74.3h170M179.9 95.6l12.3 33.7M221 95.5l-2 17.1M240 80.7h170M240 87.1h170M240 93.5h170M240 99.9h170M153.6 108.7l11.3 15.9M205.9 100.2l9.4 18.1M213.7 116.3l.9-.5 .7 2.5zM218.8 110.1l1 .1-.8 2.4zM240 106.4h170"/>
<path d="M240 112.8h170M240 119.2h170M163.1 122.9l.8-.6 1 2.3zM190.8 127.1l1-.3 .4 2.5zM240 125.7h170M240 132.1h170M145.5 156l36.2 30.5M158.3 154.7l2.9 1.2M164.8 157.4l14.9 6.4M113.6 175.2l34.4 10.1M132.1 167.7l12.2 9.1M142.6 174.9l1.7 1.9-2.3-1.2z"/>
<path d="M165 164.6l15.2 13.7M177.6 162.3l2.1 1.5-2.5-.6zM178.7 176.3l1.5 2-2.1-1.3zM216.5 174.4l2.6 .4-.3 .9zM216.5 174.4l54.8 18.7M100.1 191.1l23.6 6M121.4 195.9l2.3 1.2-2.5-.1zM145.7 184.2l2.3 1.1-2.6-.1zM180.1 184.6l1.6 1.9-2.2-1.2zM191.4 199.2l1.8 1.8-.7 .5zM191.4 199.2l26.5 36.3M118.3 209.5l1.8-1.8-1 2.3z"/>
<path d="M120.1 207.7l-10.2 15.6M188.5 208.5l1.8 1.8-.9 .5zM188.5 208.5l14.7 22.7M212.4 200.1l2.6 .2-.2 .9zM212.4 200.1l30.6 7.9M212.9 211.4l2.2 1.3-.7 .8zM212.9 211.4l17.4 15M164.8 225.2l1.6 2-.9 .5zM164.8 225.2l11 21"/>
<circle cx="178.1" cy="90.7" r="5.2"/>
<circle cx="203.5" cy="95.6" r="5.2"/>
<circle cx="221.6" cy="90.3" r="5.2"/>
<circle cx="150.6" cy="104.4" r="5.2"/>
<circle cx="141.6" cy="152.6" r="5.2"/>
<circle cx="153.5" cy="152.6" r="5.2"/>
<circle cx="108.6" cy="173.8" r="5.2"/>
<circle cx="128" cy="164.5" r="5.2"/>
<circle cx="161.1" cy="161.1" r="5.2"/>
<circle cx="95" cy="189.8" r="5.2"/>
<circle cx="276.3" cy="194.8" r="5.2"/>
<circle cx="248.1" cy="209.3" r="5.2"/>
<circle cx="107" cy="227.6" r="5.2"/>
<circle cx="206" cy="235.5" r="5.2"/>
<circle cx="221" cy="239.7" r="5.2"/>
<circle cx="234.3" cy="229.8" r="5.2"/>
<circle cx="178.3" cy="250.8" r="5.2"/>
</g>
<!-- layer: Border (ISO) -->
<g fill="none" stroke="#000" stroke-width=".7">
<path d="M70 6.1v3.9M140 6.1v3.9M210 0v10l-2.9-4.9h5.8l-2.9 4.9 2.9-4.9M280 6.1v3.9M350 6.1v3.9M6.1 74.3h3.9M410 74.3h3.9M0 148.5h10l-5-2.8v5.7l5-2.9-5 2.9M420 148.5h-10l5-2.8v5.7l-5-2.9 5 2.9M6.1 222.8h3.9M410 222.8h3.9M10 287.1v-277.1h400v277.1h-400h400"/>
<path d="M70 287.1v3.8M140 287.1v3.8M212.9 292l-2.9-4.9 2.9 4.9h-5.8l2.9-4.9v9.9M280 287.1v3.8M350 287.1v3.8"/>
</g>
<!-- layer: Title (ISO) -->
<path d="M240 257h170v30.1h-170zM272 257v10.1M297 257v10.1M337 257v10.1M360 257v10.1M390 257v10.1M240 267.1h170M315 277h95M315 267.1v20M375 277v10.1M390 277v10.1" fill="none" stroke="#000" stroke-width=".51"/>
<!-- layer: Symbol (ISO) -->
<g fill="#000">
<path d="M213.7 116.3l.9-.5 .7 2.5z" fill-rule="evenodd"/>
<path d="M218.8 110.1l1 .1-.8 2.4z" fill-rule="evenodd"/>
<path d="M163.1 122.9l.8-.6 1 2.3z" fill-rule="evenodd"/>
<path d="M190.8 127.1l1-.3 .4 2.5z" fill-rule="evenodd"/>
<path d="M142.6 174.9l1.7 1.9-2.3-1.2z" fill-rule="evenodd"/>
<path d="M177.6 162.3l2.1 1.5-2.5-.6z" fill-rule="evenodd"/>
<path d="M178.7 176.3l1.5 2-2.1-1.3z" fill-rule="evenodd"/>
<path d="M216.5 174.4l2.6 .4-.3 .9z" fill-rule="evenodd"/>
<path d="M121.4 195.9l2.3 1.2-2.5-.1z" fill-rule="evenodd"/>
<path d="M145.7 184.2l2.3 1.1-2.6-.1z" fill-rule="evenodd"/>
<path d="M180.1 184.6l1.6 1.9-2.2-1.2z" fill-rule="evenodd"/>
<path d="M118.3 209.5l1.8-1.8-1 2.3z" fill-rule="evenodd"/>
<path d="M188.5 208.5l1.8 1.8-.9 .5z" fill-rule="evenodd"/>
<path d="M191.4 199.2l1.8 1.8-.7 .5z" fill-rule="evenodd"/>
<path d="M212.4 200.1l2.6 .2-.2 .9z" fill-rule="evenodd"/>
<path d="M212.9 211.4l2.2 1.3-.7 .8z" fill-rule="evenodd"/>
<path d="M164.8 225.2l1.6 2-.9 .5z" fill-rule="evenodd"/>
</g>
<g font-size="4.8">
<text x="33.7" y="9.6">6</text>
<text x="103.7" y="9.6">5</text>
<text x="173.7" y="9.6">4</text>
<text x="243.7" y="9.6">3</text>
<text x="313.7" y="9.6">2</text>
<text x="383.7" y="9.6">1</text>
<text x="312.4" y="15">PARTS LIST</text>
<text x="252" y="21.4">ITEM</text>
<text x="283" y="21.4">QTY</text>
<text x="311.8" y="21.4">PART NUMBER</text>
<text x="367.4" y="21.4">DESCRIPTION</text>
<text x="256.2" y="27.9">1</text>
<text x="286.2" y="27.9">1</text>
<text x="300.9" y="27.9">base</text>
<text x="256.2" y="34.3">2</text>
<text x="286.2" y="34.3">3</text>
<text x="300.9" y="34.3">Hitec HS-425BB Servo</text>
<text x="6.2" y="38.9">D</text>
<text x="256.2" y="40.8">3</text>
<text x="286.2" y="40.8">3</text>
<text x="300.9" y="40.8">95836A255</text>
<text x="355.9" y="40.8">Black-Oxide 18-8</text>
<text x="410.5" y="38.9">D</text>
<text x="355.9" y="47.2">Stainless Steel Pan</text>
<text x="355.9" y="53.6">Head Phillips Screws</text>
<text x="256.2" y="60">4</text>
<text x="286.2" y="60">3</text>
<text x="300.9" y="60.1">servo long side</text>
<text x="256.2" y="66.4">5</text>
<text x="286.2" y="66.4">4</text>
<text x="300.9" y="66.5">servo short side</text>
<text x="256.2" y="72.8">6</text>
<text x="286.2" y="72.8">2</text>
<text x="300.9" y="72.9">servo longer short side</text>
<text x="256.2" y="79.2">7</text>
<text x="286.2" y="79.2">1</text>
<text x="300.9" y="79.3">servo front</text>
<text x="256.2" y="85.7">8</text>
<text x="286.2" y="85.7">2</text>
<text x="300.9" y="85.8">front support</text>
<text x="175.5" y="92.4">16</text>
<text x="218.9" y="92.1">15</text>
<text x="256.2" y="92.1">9</text>
<text x="286.2" y="92.1">5</text>
<text x="300.9" y="92.2">rod holder</text>
<text x="202.2" y="97.3">9</text>
<text x="254.9" y="98.5">10</text>
<text x="286.2" y="98.5">2</text>
<text x="300.9" y="98.6">arms front</text>
<text x="148" y="106.2">13</text>
<text x="254.9" y="105">11</text>
<text x="286.2" y="105">2</text>
<text x="300.9" y="105">arms back</text>
<text x="6.4" y="113.1">C</text>
<text x="254.9" y="111.4">12</text>
<text x="286.2" y="111.4">1</text>
<text x="300.9" y="111.4">drive gear</text>
<text x="410.7" y="113.1">C</text>
<text x="254.9" y="117.8">13</text>
<text x="286.2" y="117.8">1</text>
<text x="300.9" y="117.7">top</text>
<text x="254.9" y="124.2">14</text>
<text x="286.2" y="124.2">1</text>
<text x="300.9" y="124.3">drive shaft</text>
<text x="254.9" y="130.6">15</text>
<text x="286.2" y="130.6">5</text>
<text x="300.9" y="130.7">bushings</text>
<text x="254.9" y="137.1">16</text>
<text x="286.2" y="137.1">2</text>
<text x="300.9" y="137">top gear</text>
<text x="140.2" y="154.4">7</text>
<text x="152.2" y="154.4">4</text>
<text x="126.6" y="166.3">5</text>
<text x="159.8" y="162.9">6</text>
<text x="107.3" y="175.6">2</text>
<text x="6.4" y="187.4">B</text>
<text x="92.4" y="191.5">11</text>
<text x="410.7" y="187.4">B</text>
<text x="273.7" y="196.6">14</text>
<text x="246.7" y="211.1">6</text>
<text x="105.7" y="229.3">3</text>
<text x="233" y="231.5">1</text>
<text x="204.7" y="237.3">8</text>
<text x="218.4" y="241.5">12</text>
<text x="175.7" y="252.6">10</text>
<text x="6.4" y="261.7">A</text>
<text x="410.7" y="261.7">A</text>
<text x="316" y="283.4">Bioinspired robot</text>
<text x="394.2" y="285">1 / 1</text>
<text x="33.7" y="290.9">6</text>
<text x="103.7" y="290.9">5</text>
<text x="173.7" y="290.9">4</text>
<text x="243.7" y="290.9">3</text>
<text x="313.7" y="290.9">2</text>
<text x="383.7" y="290.9">1</text>
</g>
<g font-size="3.4">
<text x="241" y="266">Nate</text>
<text x="361" y="265.5">12/3/2023</text>
</g>
<g font-size="2.7">
<text x="241" y="260.1">Designed by</text>
<text x="273" y="260.1">Checked by</text>
<text x="298" y="260.1">Approved by</text>
<text x="330.3" y="260">Date</text>
<text x="361" y="260">Date</text>
<text x="378.4" y="280.1">Edition</text>
<text x="396.6" y="280.1">Sheet</text>
</g>
</svg>
